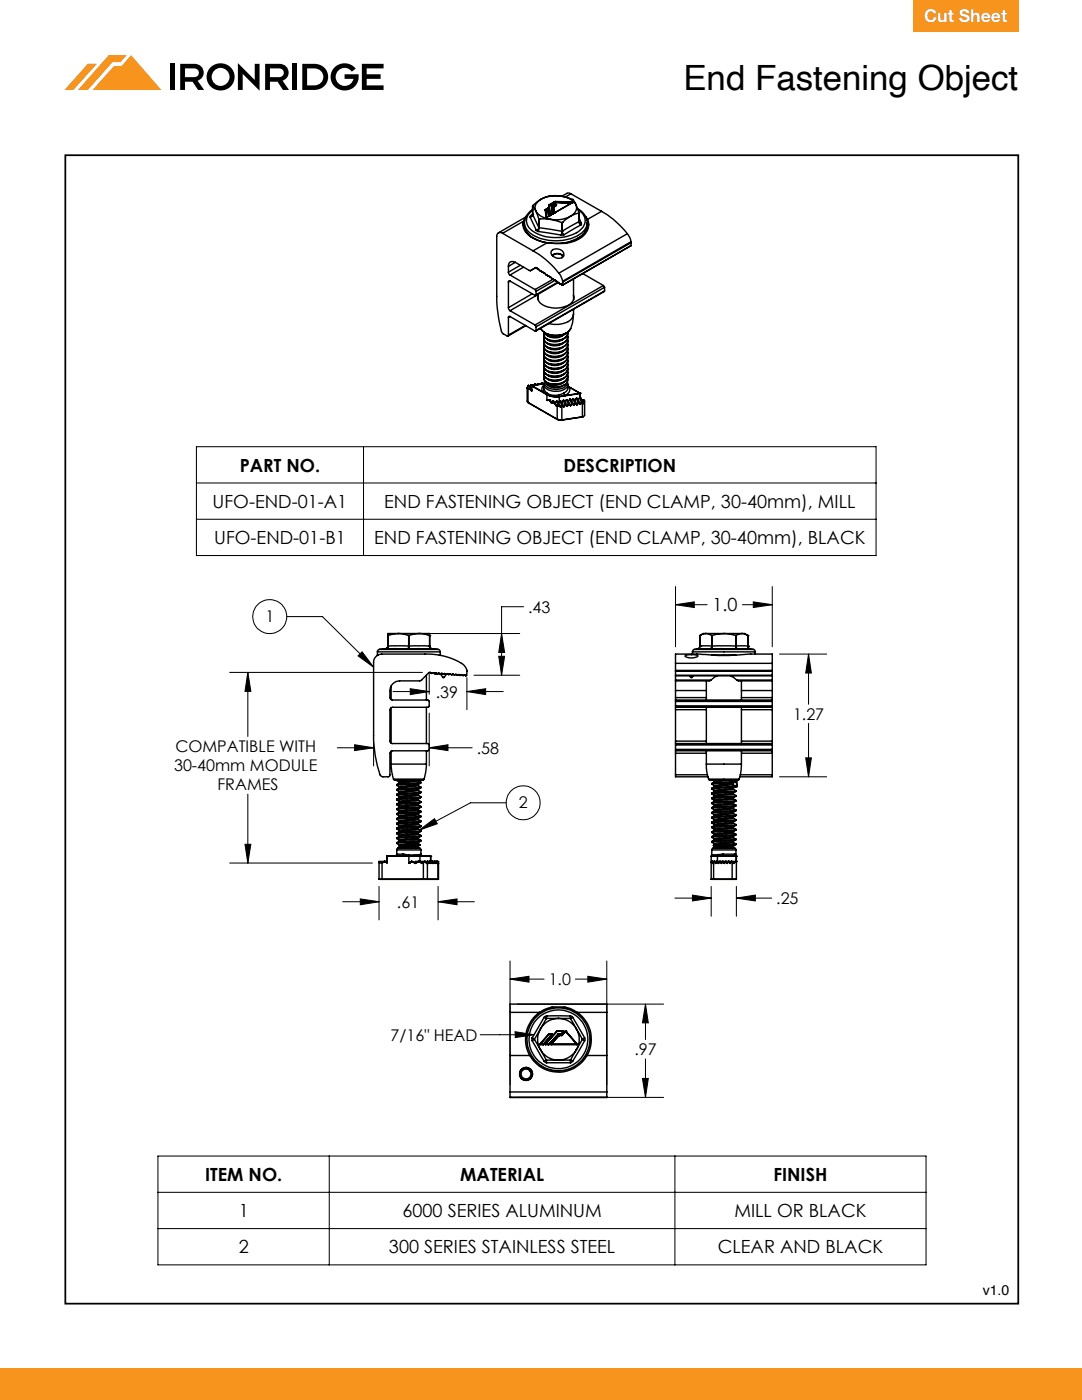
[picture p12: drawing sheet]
<svg xmlns="http://www.w3.org/2000/svg" width="216mm" height="279mm" viewBox="0 0 216 279" stroke-linecap="round" stroke-linejoin="round" font-family="sans-serif">
<g fill="#f7941e">
<path d="M182.2 -.1h21v6.5h-21z"/>
<path d="M-.1 273h216v6.4h-216z"/>
</g>
<g fill="#000">
<path d="M34 12.7h.9v5.3h-.9zM47.5 12.6l3.3 3.4v-3.3h1v5.4l-3.4-3.4v3.3h-.9zM58.3 12.7h.9v5.3h-.9zM66.6 13.6a2.86 2.86 0 0 1 4.4 .1l-.8 .6a1.79 1.79 0 0 0-2.8 0 1.79 1.79 0 0 0 .6 2.7 1.79 1.79 0 0 0 2.5-1.3h-1.7v-.9h2.8a2.79 2.79 0 0 1-3.4 3.2 2.79 2.79 0 0 1-1.6-4.4zM72.2 12.7h4.3v1h-3.3v1.1h2.7v.9h-2.7v1.3h3.3v1h-4.3z"/>
<path d="M36.9 13.7v1.7h1.8a.88 .88 0 0 0 1-.9 .88 .88 0 0 0-1-.8zM36 12.7h2.8a1.72 1.72 0 0 1 1.8 1.4 1.72 1.72 0 0 1-1.2 2l1.3 1.9h-1.2l-1.1-1.7h-1.5v1.7h-.9z"/>
<path d="M42.2 15.3a1.8 1.8 0 0 0 3.6 0 1.8 1.8 0 0 0-3.6 0zM41.2 15.3a2.8 2.8 0 0 1 5.6 0 2.8 2.8 0 0 1-5.6 0z"/>
<path d="M53.9 13.7v1.7h1.7a.88 .88 0 0 0 1-.9 .88 .88 0 0 0-1-.8zM52.9 12.7h2.8a1.72 1.72 0 0 1 1.9 1.4 1.72 1.72 0 0 1-1.2 2l1.3 1.9h-1.2l-1.1-1.7h-1.5v1.7h-1z"/>
<path d="M61.3 13.7v3.3a2.79 2.79 0 0 0 3-.8 1.7 1.7 0 0 0-1.6-2.5zM60.3 12.7h2.4a2.61 2.61 0 0 1 2.8 2.6 2.61 2.61 0 0 1-2.8 2.7h-2.4z"/>
</g>
<path d="M17.5 12.7l-4.6 5.3h1.7l4.8-5.3zM21.7 11l-6.1 7h1.9l5-5.6h1.5l1.3-1.4zM22.8 13.2h1.5l1.9-2.2 6 7h-13.7z" fill="#f7941e"/>
<g fill="none" stroke="#000" stroke-width=".29">
<path d="M108 39.8a1.78 1.78 0 0 0-1.1 2.3M108 39.8l-1.7 1.3M112 39.2a3.9 3.9 0 0 1 2.9 1.7M112 39.2a6.5 6.5 0 0 0-4 .6M112 39.2l2.3 .6 .6 1.1M112 39.2l-.2-.1a5 5 0 0 0-3.8 .7M113.9 38.7l-.6-.2-1.2 .7M113.9 38.7l6.1 3.5M113.9 38.7l-1.1 .6M100.3 46.6a.7 .7 0 0 0-.8-.1 .7 .7 0 0 0-.4 .7v12a18.5 18.5 0 0 0 1.2 7.3l.9 .6h.2l.1-.2M100.3 46.6l6.1 3.5M101.5 54.3l.3 .6"/>
<path d="M101.5 53.2v1.1M101.5 56.3v5.1M101.8 56.1l5 2.9 .2-.2M101.8 56.1a.19 .19 0 0 0-.3 0 .19 .19 0 0 0 0 .2M101.8 54.9l5 2.9M101.8 56.1l-.3 .2M102.8 52.4l2.9 1.6 1.3-.6 .3 .4 .2-.1 .6 .6M102.8 52.4a.84 .84 0 0 0-.9-.1 .84 .84 0 0 0-.4 .9M102.8 52.4l-1.3 .8M103.8 53l-2.3 1.3M104.5 44.1a2.99 2.99 0 0 0 2 3.5l1 .5 1.7 .4M104.5 44.1l-4.2 2.5"/>
<path d="M104.5 53.3l-2.7 1.6M104.6 44.4a3.1 3.1 0 0 0 2.3 3.3 9.5 9.5 0 0 0 9.2-.7l.6-.6 .4-.7M104.6 44.4a3.5 3.5 0 0 0 2.8 3 9 9 0 0 0 9-1.2l.6-1 .2-.7M104.7 43.9l-.4 1.1M104.8 45.7l.6 1.1 1 .7M104.8 43.5l-.3 .6M104.9 43.3l-5.5 3.2M105.8 43.3l1.2 2.7M106 43l-.2 .3M106.2 58.6l-4.7 2.8M106.3 41.8a3.2 3.2 0 0 0-1.7 2.6M106.3 42.8l-.1 .3-.2-.1"/>
<path d="M106.3 41.1l.6 1M106.3 42.8l1.2 2.6M106.3 42.8l-.1 .3-.4 .2M106.3 41.1h.1M106.3 42.8h.1M106.3 41.1v1.7M106.3 42.8l-.3 .2M106.4 50.1a16.8 16.8 0 0 1 5.1 4.4M106.8 57.8l.2 .3M106.9 42.1a3.6 3.6 0 0 0 2.9 1.7M106.9 42.1l.6 1.6M107 58.1v.7"/>
<path d="M107 46l.4 .2M107.4 58.9a1.82 1.82 0 0 0 1.6 2.3 5 5 0 0 0 5.2-1l.3-.4-.1-.9M107.4 58.7v1.2M107.4 58.7l-5.6 3.3M107.4 46.2l4.6 .7M107.5 43.7l2.3 .1M107.5 45.4l4.6 .8M107.5 45.4l-.1 .8M107.5 43.7h.1M107.5 45.4h.1M107.5 45.4l-.1 .3-.4 .3M107.5 43.7v1.7"/>
<path d="M108.1 54.3h.1M108.2 54.3l.1-.1 .2 .4M108.5 54.6h.1M108.6 54.6l.1-.1 .2 .3M108.8 41.9h.1M108.8 41.9l.1 1.4M108.9 41.8l-.1 .1M108.9 41.8v.1M108.9 42v.1M108.9 42.1h.1M108.9 41.9h.1M108.9 42h.1"/>
<path d="M108.9 41.9l.1 1.5M108.9 41.9v.1M108.9 42.1l.1 1.3M108.9 43.3l.2 .1M109 54.8h.1M108.9 43.3l.1 .1M109 43.4h.1M109 54.8h.1l.2 .3h.3l.1 .3 .2-.1 .2 .3 .3 .1M109.1 43.4h.1M109.2 48.5l-2.8 1.6M109.3 41.6h.1M109.3 41.6l-.4 .2"/>
<path d="M109.3 41.7v.1M109.3 41.7l.1 .1M109.3 41.6l-.4 .3M109.3 41.6v.1M109.3 41.7l-.4 .3M109.3 41.8l-.4 .3M109.3 41.8l.2 1.4M109.4 41.6h.1M109.4 41.8h-.1M109.4 41.6v.2M109.4 41.6l.1 1.5M109.4 41.8l.1 1.3"/>
<path d="M109.5 43.1h.1M109.5 43.1l-.4 .3M109.5 40.9h.1M109.5 40.9l.1 .1M109.5 40.9l.2 2M109.6 41.1h.1M109.6 40.9v.1M109.6 41l.1 1.9M109.6 40.9v.2M109.6 41.1l.2 1.8M109.7 42.9h.1M109.8 43.8l2.3 .6"/>
<path d="M109.8 42.9h.1M110.1 50.1a1.51 1.51 0 0 1 2.4 .6 1.04 1.04 0 0 1-.6 .9 1.04 1.04 0 0 1-1.1-.2 1.02 1.02 0 0 1-.7-1.3zM110.1 41.2l.1 1.5M110.1 41.2h.1M110.1 41.1h.1M110.1 41.1v.1M110.1 41.1l.2 1.6M110.1 41.2l.2 1.5M110.2 41l-.1 .1M110.2 50.9a1.61 1.61 0 0 1 2.2 .2M110.2 41l.1 1.7M110.2 41h.1"/>
<path d="M110.3 42.7h.1M110.3 42.7l-.5 .2M110.3 51.1a1.14 1.14 0 0 1 1.9 .2l-.1 .1M110.4 41.1h.1M110.4 41.1l.1 1.4M110.4 55.7l.2 .2M110.4 55.7l-3.6 2.1M110.5 40.4h.1M110.5 41.3h.1M110.5 41.1h-.1M110.5 40.4l-1 .5M110.5 41.1v.2"/>
<path d="M110.5 41.3l.1 1.2M110.5 42.5h.1M110.5 40.6h.1M110.5 40.6l-.9 .5M110.5 40.4l-.9 .5M110.5 40.4v.2M110.5 40.6v.2M110.5 40.4l.1 .4M110.5 40.6l.1 .2M110.6 40.8h.1M110.6 40.4h-.1M110.6 40.8l-.4 .2"/>
<path d="M110.6 40.4v.3M110.6 40.7v.1M110.6 42.5h.1M110.7 55.9l.3 .2M110.7 55.9h-.1M110.7 40.2h.1M110.7 40.2l.1 .7M110.8 40.2h.1M110.8 40.4h.1M110.8 40.2l.1 .7M110.8 55.9l-3.8 2.2M110.8 40.2h-.1"/>
<path d="M110.8 40.9h.1M110.8 41l.1 .1M110.8 41h.1M110.8 40.2v.2M110.8 40.9l-.4 .2M110.8 40.2l3.4 .2M110.8 40.4l.1 .7M110.8 40.9l-.3 .2M110.8 41l-.3 .3M110.8 40.4l3.2 .2M110.8 40.4l3.2 .1M110.9 40.9h.1"/>
<path d="M110.9 41.1h.1M110.9 40.9h-.1M110.9 41v.1M110.9 40.9v.1M110.9 41.1l-.4 .2M111 56.1h.1M111.1 56.1l.2 .2M111.3 56.3v.1M111.3 56.3l-4.3 2.5M111.3 56.4h.2l.2 .3h.2l.2 .2h.1M111.3 56.4l-4.4 2.6M111.5 54.5l.4 .6 .4 1"/>
<path d="M112.1 44.4h.1M112.1 46.2l-.1 .7M112.1 46.2h.1M112.1 46.2l.5 .6M112.1 44.4v1.8M112.3 56.1v.2M112.3 56.3l-.1 .6M112.6 46.8l-.6 .1M113.8 43.1a6.1 6.1 0 0 1-4 .7M113.8 43.1l-1.7 1.3M114.2 40.4h.1M114.2 40.4l-3.6 2.1"/>
<path d="M114.4 55.7v4.2M114.9 40.9a1.79 1.79 0 0 1-1.1 2.2M114.9 40.9l.6 1.6M115.2 41.7a3.3 3.3 0 0 1 2 2.8M115.3 41.8a2.44 2.44 0 0 1 1.4 2.2 2.44 2.44 0 0 1-1.3 2.2 8.7 8.7 0 0 1-9.6-.5 2.34 2.34 0 0 1 .5-3.8M115.5 42.5l-1.7 .6M115.5 44.2l-3.4 2M115.5 44.2l.4 .7M115.5 44.2h.1M115.5 43.5l.5 1.1M115.5 44.2l.1 .2 .4 .2M115.5 42.5v1.7"/>
<path d="M115.9 44.9l-3.3 1.9M116 44.6l-.1 .3M116.3 54.6l4.1 2.4M116.9 43.3l.3 .5M117.1 45.7a5.3 5.3 0 0 1-4.6 2.8l-.4 .1M117.2 44.4l-.1 1.3M117.2 43.9l.3 1M117.2 43.8a2.98 2.98 0 0 1-1.7 3.9 9.9 9.9 0 0 1-6.3 .8M120 42.2a16.8 16.8 0 0 1 5.2 4.4M120 42.2l-2.8 1.6M120.4 57l.2 .3M120.4 57l-13.6 7.9"/>
<path d="M120.6 58.1l-13.7 8M120.6 57.3l-13.6 7.9M120.6 58.1l-13.6 7.8M120.6 57.3v.8M125.2 46.6l.5 .8 .2 .9M125.2 46.6l-13.7 7.9M125.9 48.3v.1M125.9 49l-13.7 7.9M125.9 48.3l-13.6 7.8M125.9 48.4l-13.6 7.9M125.9 48.4v.6M101.5 61.4l.3 .6"/>
<path d="M101.5 63.4v3.5M101.8 63.2l5 2.9 .2-.2M101.8 63.2a.19 .19 0 0 0-.3-.1 .19 .19 0 0 0 0 .3M101.8 62l5 2.9M101.8 63.2l-.3 .2M104.8 64.9l-3.3 2M104.9 65l-3.5 2.1M105.2 77.4l.2 .3M105.2 77.4v2.7l6 3.6M105.2 77.4l.1 .3M105.3 77.7h.1M105.4 77.7h.1"/>
<path d="M105.4 77.7v2.6l5.8 3.4M105.4 76.9h.1M105.4 76.9l-.2 .5M105.4 76.9l.3 .7M105.5 76.9l.1 .1M105.5 76.9l.3 .8M105.6 77h.1M105.6 77l.2 .1M105.7 77.7h.1M105.7 77.7h-.3M105.7 77.6v.1M105.7 77.6l.1 .1"/>
<path d="M105.8 77.1l.3 .7M105.8 77.7l.3 .4M105.8 77.7h.1M105.8 77.7l.3 .2M106 76.8h.1M106 76.8l-.2 .3M106 76.8h.2M106 76.8l.1 .1M106.1 77l3 1.8M106.1 77h.1M106.1 78v.1M106.1 77l2.4-.4-2.4 .4"/>
<path d="M106.1 77v1.1M106.1 76.8h.1M106.1 77l2.1 1.2M106.2 76.8l.1 .1M106.2 76.8v.1M106.7 76.7h.1M106.7 76.7l-.1 .2M106.7 76.7l.1 .1M106.8 64.9l.2 .3M106.8 76.7h.1M106.8 76.7l.1 .1M106.8 76.7h-.1"/>
<path d="M106.8 76.7v.1M107 65.2v.7M107.4 76.6h.1M107.4 76.6l-.2 .2M107.4 76.6v.1M107.4 76.6l.2 .1M107.4 76.6l.1 .1M107.9 65.5a2.73 2.73 0 0 0 3 1.4 3.3 3.3 0 0 0 2.9-1.3M108 65.7a3.9 3.9 0 0 0 5 .8M108 76.5h.1M108 76.5l-.1 .2M108 76.5l.1 .1"/>
<path d="M108.1 76.5h.1M108.1 76.5l.1 .1M108.1 76.5h-.1M108.2 78.2l.9 .5M108.5 76.7a2.28 2.28 0 0 0 2.7 1.4 1.95 1.95 0 0 0 2.1-1.4M108.5 76.7l.1 1.1M108.5 76.9l-.4 .6 .1 .7M108.5 66.8v.1M108.5 67.6v.1M108.5 68.4h.1M108.5 69.2h.1M108.5 69.9v.1"/>
<path d="M108.5 70.7v.1M108.5 71.5v.1M108.5 72.3v.1M108.5 73.1v.1M108.5 73.9v.1M108.5 74.7v.1M108.5 75.4v.2M108.5 66.3a2.62 2.62 0 0 0 3 .9l.6-.2 .9-.5M108.6 66.3a3 3 0 0 0 4.1 .3M108.6 77.8l.6 .7M108.6 77.8l-.4 .4M108.7 76l-.2 .7"/>
<path d="M108.8 76.1a1.32 1.32 0 0 0 1.4 1.6 2.69 2.69 0 0 0 2.9-1.1v-.3M109.1 76.5a2.52 2.52 0 0 0 3.5 .3M109.1 79.9h.1M109.1 78.7a3.8 3.8 0 0 0 2.5 .4M109.1 78.8a4.5 4.5 0 0 0 2.5 .4M109.1 78.7v.1M109.1 78.8l.1 1.1M109.2 79.9h.1M109.2 78.5l.9 .4 1.4-.1M109.2 78.5l-.1 .2M109.3 79.9h-.1M109.5 79.8h.2"/>
<path d="M109.5 79.8l-.2 .1M109.5 79.8h.1M109.5 79.9h-.3M109.5 79.9h.1M109.5 79.8l.2 .1M109.5 79.8v.1M109.6 79.9l.5 .6M109.7 79.8l.3 .4M109.7 79.9h.1M109.7 79.9h-.1M109.7 79.9l.4 .5M109.7 79.8v.1"/>
<path d="M110.3 80h.1M110.3 80l-.3 .2M110.3 80l.2 .3M111.5 78.8l.1 .3M111.6 79.1v.1M111.6 79.2v.9M111.7 80h.1M111.7 80l-.1 .1M111.7 80l.4 .9M111.8 80l.3 .2M111.8 80l.4 .9M112.3 74.8a2.66 2.66 0 0 1-3 .1"/>
<path d="M112.3 74a2.68 2.68 0 0 1-3 .1M112.3 73.2a2.88 2.88 0 0 1-3 .1M112.3 72.4a2.7 2.7 0 0 1-3 .1M112.3 71.7a2.9 2.9 0 0 1-3 0M112.3 70.9a2.71 2.71 0 0 1-3 0M112.3 70a2.71 2.71 0 0 1-3 .1M112.3 69.3a2.72 2.72 0 0 1-3 .1M112.3 68.5a2.72 2.72 0 0 1-3 .1M112.4 76.4a2.72 2.72 0 0 1-3.1 0M112.4 75.6a2.8 2.8 0 0 1-3.1 .1M112.4 67.7a2.62 2.62 0 0 1-3.1 .1M112.4 66.9a2.71 2.71 0 0 1-3.1 .1"/>
<path d="M112.4 79.9l-.3 .3M112.4 79.9l.4 .9M112.5 78.5l-1 .3M112.5 78.5l.3 .4M112.5 79.9l.3 .2M112.5 79.9h-.1M112.5 79.9l.4 .9M112.8 78.9l-1.2 .2M113 79.8h.1M113 79.8l-.2 .3M113 79.8l.4 .9M113.1 79.8l.3 .2"/>
<path d="M113.1 79.8l.5 .9M113.2 76.2l.1 .5M113.2 75.5a1.35 1.35 0 0 1-1.3 1.6 2.6 2.6 0 0 1-3-.8v-.1M113.2 74.7a1.34 1.34 0 0 1-1.1 1.7 3.3 3.3 0 0 1-3.4-.5l-.2-.3 .1-.5M113.2 73.9a1.34 1.34 0 0 1-1.1 1.7 3.2 3.2 0 0 1-3.4-.4l-.2-.4 .1-.5M113.2 73.1a1.36 1.36 0 0 1-1.1 1.7 3.3 3.3 0 0 1-3.4-.4l-.2-.4 .1-.5M113.2 72.3a1.34 1.34 0 0 1-1.1 1.7 3.3 3.3 0 0 1-3.4-.5l-.2-.3 .1-.5M113.2 71.5a1.38 1.38 0 0 1-1.1 1.8 3.3 3.3 0 0 1-3.4-.5l-.2-.4 .1-.5M113.2 70.8a1.34 1.34 0 0 1-1.1 1.7 3.3 3.3 0 0 1-3.4-.5l-.2-.3 .1-.5M113.2 70a1.34 1.34 0 0 1-1.1 1.7 3.2 3.2 0 0 1-3.4-.5l-.2-.3 .1-.5M113.2 69.2a1.36 1.36 0 0 1-1.1 1.7 3.3 3.3 0 0 1-3.4-.5l-.2-.4 .1-.4M113.2 68.4a1.34 1.34 0 0 1-1.1 1.7 3.3 3.3 0 0 1-3.4-.5l-.2-.3 .1-.5"/>
<path d="M113.2 67.6a1.36 1.36 0 0 1-1.1 1.7 3.3 3.3 0 0 1-3.4-.5l-.2-.3 .1-.5M113.2 66.8a1.34 1.34 0 0 1-1.1 1.7 3.3 3.3 0 0 1-3.4-.5l-.2-.3 .1-.5M113.3 66.3a1.47 1.47 0 0 1-1.2 1.4 3.2 3.2 0 0 1-3.4-.4l-.2-.4 .1-.5M113.3 75a1.69 1.69 0 0 1-1.7 1.6 2.76 2.76 0 0 1-3.1-.8v-.2M113.3 74.3a1.63 1.63 0 0 1-1.7 1.5 2.67 2.67 0 0 1-3.1-.8v-.2M113.3 73.5a1.69 1.69 0 0 1-1.7 1.6 2.76 2.76 0 0 1-3.1-.9v-.2M113.3 72.7a1.63 1.63 0 0 1-1.7 1.6 2.84 2.84 0 0 1-3.1-.9v-.2M113.3 71.9a1.22 1.22 0 0 1-1 1.4 3.3 3.3 0 0 1-3.5-.4l-.3-.5M113.3 71.1a1.69 1.69 0 0 1-1.7 1.6 2.76 2.76 0 0 1-3.1-.9v-.2M113.3 70.3a1.63 1.63 0 0 1-1.7 1.6 2.67 2.67 0 0 1-3.1-.8v-.3M113.3 69.5a1.69 1.69 0 0 1-1.7 1.6 2.76 2.76 0 0 1-3.1-.8v-.3M113.3 68.8a1.63 1.63 0 0 1-1.7 1.5 2.84 2.84 0 0 1-3.1-.8v-.3"/>
<path d="M113.3 68a1.22 1.22 0 0 1-1 1.3 3.3 3.3 0 0 1-3.5-.3l-.3-.6M113.3 67.2a1.69 1.69 0 0 1-1.7 1.6 2.76 2.76 0 0 1-3.1-.9v-.2M113.3 66.4a1.63 1.63 0 0 1-1.7 1.6 2.67 2.67 0 0 1-3.1-.9v-.2M113.3 76.7a1.39 1.39 0 0 1-.8 1.8M113.3 77.2h.3M113.3 77.1l2.5 1.4M113.6 77.2a1.27 1.27 0 0 1-.8 1.7M113.6 77.2l2.1 1.3M113.7 79.7l-.3 .3M113.7 79.7l.4 .9M113.8 79.7l.2 .2M113.8 79.7h-.1"/>
<path d="M113.8 79.7l.4 .9M113.8 65.6l-.8 .9M114 79.9l.5 .9M114.3 79.6h.1M114.3 79.6l-.3 .3M114.3 79.6l.5 .9M114.4 62.7l-.2 1.8-.4 1.1M114.4 79.6l.3 .2M114.4 79.6l.4 .9M114.4 61.7v1a2.49 2.49 0 0 1-2.5 2h-1.3l-1.1-.1M114.7 79.8l.4 .9M115 79.5l-.3 .3"/>
<path d="M115 79.5l.4 .9M115.1 79.5l.3 .2M115.1 79.5h-.1M115.1 79.5l.4 .9M115.4 79.7l.4 .9M115.6 79.4h.1M115.6 79.4l-.2 .3M115.6 79.4l.4 .9M115.7 78.5h.1M115.7 79.4h.1M115.7 78.5l-4.1 .7M115.7 78.5l-2.9 .4"/>
<path d="M115.7 78.5v.9M115.7 79.4l.5 .9M115.8 78.5h-.1M115.8 78.5h.1M115.8 78.5v.9M115.8 79.4l.3 .5M116.1 79.9h.1M116.1 79.9l.3 .6M116.4 79.9a.33 .33 0 0 1 .2 .3 .33 .33 0 0 1-.2 .3M116.4 79.9h-.3M116.5 79.9a.31 .31 0 0 1 .2 .2 .31 .31 0 0 1-.2 .3v.1M116.5 79.8v.1"/>
<path d="M116.5 79.8l-.1 .1M116.5 79.8l-.4 .1M110 80.2l.1 .2M110.1 80.4h.1M110.1 80.4v.1M110.4 80l.3 .3M110.4 80l.2 .4M110.5 80.3v.1M110.5 80.4h.1M110.5 80.3l.1 .1M110.5 80.4l-.4 .1M110.5 80.4l.1 .1"/>
<path d="M110.5 80.4h-.4M110.6 80.5l.4 .5M110.6 80.4h.1M110.6 80.4v.1M110.6 80.4l.4 .5M110.7 80.3l.3 .6M111 80.9v.1M111 81h.1M111.1 80.1h.1M111.1 80.1l-.4 .2M111.1 80.1l.3 .8M111.1 80.1l.3 .2"/>
<path d="M111.1 80.1l.4 .8M111.2 83.7l.9 .1M111.2 81h.1M111.2 83.7h.1M111.2 81h-.2M111.2 81v2.7M111.4 80.9l-.2 .1M111.4 80.9h.1M111.4 80.3l.5 .9M111.5 80.9l.4 .4M111.5 80.9h.1M111.5 80.9l.4 .3"/>
<path d="M111.6 80.1l-.2 .2M111.9 81.2h.1M111.9 81.2v.1M112.1 81l-.2 .2M112.1 81h.1M112.1 81l-.2 .3M112.1 83.8h.1M112.1 81v2.8M112.1 80.2l.4 .9M112.1 80.9h.1M112.1 80.9v.1M112.2 80.9l-.1 .1"/>
<path d="M112.2 80.9h.1M112.2 80.9l.3 .3M112.2 80.9l.3 .2M112.5 81.1v.1M112.8 80.1l.4 .9M112.8 80.8v.1M112.8 80.8h.1M112.8 80.8l-.3 .3M112.9 80.8h.1M112.9 80.8l-.4 .4M112.9 80.8l.3 .3M112.9 80.8l.3 .2"/>
<path d="M113.2 81v.1M113.4 80l.4 .9M113.4 80.7h.1M113.4 80.7l-.2 .3M113.4 80.7h.2M113.5 80.7l-.3 .4M113.5 80.7h.1M113.5 80.7l.3 .3M113.6 80.7h-.1M113.6 80.7l.2 .2M113.8 80.9v.1M114.1 80.6v.1"/>
<path d="M114.1 80.7l-.3 .3M114.1 80.6h.1M114.1 80.6l-.3 .3M114.2 80.6h.1M114.2 80.6l-.1 .1M114.2 80.6l.3 .3M114.2 80.6l.3 .2M114.5 80.8v.1M114.8 80.5h.1M114.8 80.5l-.3 .3M114.8 80.5l-.3 .4M114.8 80.5l.3 .3"/>
<path d="M115.1 80.7v.1M115.4 80.4v.1M115.4 80.4h.1M115.4 80.4l-.3 .3M115.5 80.4h.1M115.5 80.4l-.4 .4M115.5 80.4l.3 .3M115.5 80.4l.3 .2M115.8 80.6v.1M116 80.3h.1M116 80.3l-.2 .3M116 80.3h.2"/>
<path d="M116.1 80.3l-.3 .4M116.1 80.3h.1M116.1 80.3l.1 .1M116.2 80.3h-.1M116.2 80.3h.1M116.2 83.2h.1M116.2 80.3l.2 .2M116.2 80.3v.1M116.2 80.4l.3 .1M116.2 83.2l-4.1 .6M116.2 80.4v2.8M116.4 80.5h.1"/>
<path d="M116.7 80v2.9l-.5 .3M75 131l.7-.4 .5-.1h8.6a11.5 11.5 0 0 1 8 2.5l.4 .8-.2 1.1-.3-.2-.2 .1-.3-.2-.4 .2-.2-.2-.4 .2-.2-.2-.4 .1-.2-.2-.2 .2-.3-.2-.4 .1-.2-.2-.4 .2-.2-.2-.4 .2-.1-.2-.4 .1-.2-.2-.4 .2-.2-.2-.3 .1-.2-.2-.5 .2-.1-.2h-.3l-1.7 1.7h-4.2a1.98 1.98 0 0 0-1.9 1.9v1.6l.4 .3h7.2l.2 .2v1l-.2 .3h-7.2l-.2 .1-.2 .3v6.5l.4 .3h7.2l.2 .2v1l-.2 .2-7.4 .1-.2 .4v4.5l-.3 .2h-1.2l-.3-.1a20 20 0 0 1-1.5-8.1v-14.9zM75.3 130.7v.1M75.3 130.1h12.6M75.3 130.7h.1M75.3 130.1v.6M75.7 129.6l-.2 .1-.2 .4M75.7 129.6h11.7M76.9 129.4l-1.2 .2M76.9 129.4v.1M76.9 129.5h.3M77.2 129.5h4.1"/>
<path d="M77.4 128.9a.49 .49 0 0 1-.5 .5M77.4 126.8h.1M77.4 128.9l-.1 .4-.4 .2M77.4 128.9h.1M77.4 126.8v2.1M77.4 128.9l-.2 .6M77.4 128.9h4.1M78 136.9v2.7M79.5 126.4h4.1M79.5 126.4l2 .4M79.5 126.4l-2.1 .4M79.5 126.4h-2.1v.4"/>
<path d="M81.3 129.5h.6M81.5 128.9v.3l-.2 .3M81.5 128.9h.1M81.5 126.8v2.1M81.5 126.8h.1M81.6 128.9l.3 .6M81.6 128.9h4.1M81.9 129.5h4M83.6 126.4l-2 .4M83.6 126.4l2.1 .4M83.6 126.4h2.1v.4M85.1 134.8v4.9"/>
<path d="M85.7 128.9a.55 .55 0 0 0 .5 .5M85.7 128.9v.3l.2 .3M85.7 126.8h.1M85.7 128.9h.1M85.7 128.9l.2 .5 .3 .1M85.7 126.8v2.1M85.9 129.5h.3M86.2 129.4l1.2 .2M86.2 129.4v.1M86.9 134.4v.1h.9M87.4 129.6l.3 .2 .2 .3M87.7 130.7h.2"/>
<path d="M87.9 130.1v.7M87.9 134.5l.4 .7M87.9 134.5h.4M88.3 135.2l.2 .1 .2-.1M88.3 135.2h.4M88.5 134.5h.3M89 134.6l-.3 .6M89.1 134.5h.2M89.8 134.5h.1M134.8 133.8v.2M134.8 132.4v1.4M134.8 134.8v.1"/>
<path d="M134.8 132.4v-1.9h4.3a50.9 50.9 0 0 0 10.7 0h4.3v1.9M134.8 139.7v.3M134.8 135.7v.2M134.8 135.9v1.9M134.8 139.2v.5M134.8 139.7h19.3M134.8 134.9h19.3M134.8 133.8h19.3M134.8 134h19.3M134.8 134.8h19.3M134.8 134v.8M134.8 134.9v.8"/>
<path d="M134.8 137.8v1.4M134.8 140v.9M134.8 132.4h19.3M134.8 140h19.3M134.8 135.7h7.1M134.8 137.8h6.1M134.8 139.2h6.1M136.7 130.9l.5-.2h1.3a.66 .66 0 0 1 .8 .3 2.44 2.44 0 0 1-2.6-.1zM137.6 134.9l.2 .3M137.8 135.2l.2 .1 .1-.1M137.8 135.2h.3M138.2 130.1h12.5"/>
<path d="M138.2 130.1v.4M138.3 134.9l-.2 .3M138.6 129.6l-.3 .1-.1 .4M138.6 129.6h11.7M139.1 129.5l-.5 .1M139.1 129.5h.1M139.2 129.5h2.4M139.7 129h.1M139.7 129a.55 .55 0 0 1-.6 .5M139.7 128.9h2.3M139.7 128.9l-.2 .4-.3 .2M139.7 126.8h.1"/>
<path d="M139.7 128.9v.1M139.7 126.8v2.2M140.8 126.4h3.6M140.8 126.4l1.2 .4M140.8 126.4l-1.1 .4M140.8 126.4h-.5l-.6 .4M140.9 135.9v3.8M141.6 129.5h.5M141.9 135.7l-.4 .2h-6.7M142 128.9h.1M142 128.9l-.1 .4-.3 .2M142 126.8h.1"/>
<path d="M142 130.7h4.9M142 126.8v2.1M142.1 129.5h4.7M142.1 128.9h4.7M142.1 128.9v.6M142.1 126.8v2.1M143.2 134.9l-.6 .2-.7 .6M144.4 126.4l-1.3 .2-1 .2M144.4 126.4h3.6M144.4 126.4l2.4 .4M145.7 134.9l1.3 .8M146.8 129.5h.5"/>
<path d="M146.8 128.9v.6M146.8 128.9h.1M146.8 126.8h.1M146.8 126.8v2.1M146.9 128.9l.1 .4 .3 .2M146.9 128.9h2.3M146.9 126.8v2.1M147 135.7l.4 .2h6.7M147 135.7h7.1M147.3 129.5h2.4M147.9 135.9v3.8M147.9 137.8h6.2"/>
<path d="M147.9 139.2h6.2M148 126.4l-1.1 .4M148 126.4l1.2 .4M148 126.4h.6l.6 .4M149.2 129l.1 .2 .5 .3M149.2 129h.1M149.2 128.9l.2 .5 .3 .1M149.2 126.8h.1M149.2 126.8v2.2M149.7 129.5l.6 .1M150.3 129.6l.3 .2 .1 .3M150.7 130.1v.4"/>
<path d="M154.1 133.8v.2M154.1 132.4v1.4M154.1 134.8v.1M154.1 139.7v.3M154.1 135.7v.2M154.1 135.9v1.9M154.1 139.2v.5M154.1 134v.8M154.1 134.9v.8M154.1 137.8v1.4M154.1 140v.9M78 152.5l.2 1.5 .3 1.5"/>
<path d="M78 152.5h7.1M78 141.2v7.1M78 149.9v2.6M78.5 155.5l.1 .1M78.5 155.5h6.1M78.6 155.6h.1M78.6 155.6h5.9M78.7 155.6h5.7M79.2 155.8l.5 .3M79.2 159.7l.5 .2M79.2 158.7l.5 .3M79.2 157.7l.5 .3"/>
<path d="M79.2 156.8l.5 .2M79.2 155.6v.2l.9-.2M79.2 156.6h.1M79.2 156.6v.1M79.2 159.5v.1M79.7 159.9v.3M79.7 159v.2M79.7 158v.2M79.7 157v.3M79.7 156.1v.2M83.4 155.6l-3.7 .5M83.4 155.8l-1.9 .3a3.6 3.6 0 0 0-2.3 .5"/>
<path d="M83.4 156.8l-1.9 .2a3.6 3.6 0 0 0-2.3 .6M83.4 157.8l-1.9 .2a3.9 3.9 0 0 0-2.3 .5M83.4 158.7l-1.9 .3a3.9 3.9 0 0 0-2.3 .5M83.4 159.7l-1.8 .2a3.9 3.9 0 0 0-2.4 .6M83.4 159.5l-3.7 .4M83.4 158.5l-3.7 .5M83.4 157.5l-3.7 .5M83.4 156.6l-3.7 .4M83.5 155.8l.5 .4-4.8 .4M83.5 159.7l.5 .3-4.8 .5M83.5 158.7l.5 .3-4.8 .5M83.5 157.8l.5 .3-4.8 .4"/>
<path d="M83.5 156.8l.5 .3-4.8 .5M83.5 159.5v.2M83.5 158.5v.2M83.5 157.5v.3M83.5 156.6v.2M83.5 155.6v.2M84 159.2l-.6 .3M84 158.2l-.6 .3M84 157.2l-.6 .3M84 156.3l-.6 .3M84 156.2l-4.8 .5M84 160v.1l-.4 .1-4.4 .4v-.1"/>
<path d="M84 159v.1l-.4 .1-4.4 .4M84 158v.2l-.4 .1-4.4 .3v-.1M84 157.1v.1l-.4 .1-4.4 .4v-.1M84 156.1v.1M84.5 155.6h-.1M84.6 155.5l-.1 .1M85.1 152.5l-.1 1.5-.4 1.5M85.1 141.2v7.2M85.1 149.8v2.7M134.8 149.6v.2M134.8 148.4v.3M134.8 140.9v.3"/>
<path d="M134.8 147.9v.5M134.8 149.8v.5M134.8 141.2v.4M134.8 154.6v.4h6.5M134.8 141.2h19.3M134.8 148.4h19.3M134.8 149.8h19.3M134.8 141.6v6.3M134.8 148.7v.9M134.8 150.3v4.3M134.8 149.6h19.3M134.8 148.7h19.3"/>
<path d="M134.8 140.9h19.3M134.8 147.9h6.1M134.8 150.3h6.1M134.8 141.6h6.1M134.8 154.6h6.3M140.9 152.5l.1 1.5 .4 1.5M140.9 152.5h7M140.9 141.2v7.2M140.9 149.8v2.7M141.4 155.5l.1 .1M141.4 155.5h6.1M141.5 155.6h.1"/>
<path d="M141.5 155.6h5.9M141.6 155.6h5.7M142 159.4l.6 .3M142 158.4l.6 .3M142 157.5l.6 .3M142 156.5l.6 .3M142.2 155.6l.4 .2M142.6 158l-.6 .3M142.6 159.7v.2M142.6 158.7v.3M142.6 157.8v.2M142.6 156.8v.2"/>
<path d="M142.6 155.8v.3M144 155.6l-1.4 .2M146.1 155.7l-1.4 .1a4.6 4.6 0 0 0-2.7 .6v.1l4.7-.4M146.1 155.7l.6 .3M146.1 155.6v.1M146.2 156.4l-3.6 .4M146.2 156.4v.2M146.2 156.6l-1.9 .2a3.3 3.3 0 0 0-2.3 .5M146.2 156.6l.6 .3M146.3 158.5l-2 .2a3.6 3.6 0 0 0-2.3 .5M146.3 159.5l-2 .2a3.6 3.6 0 0 0-2.3 .5M146.3 159.5l.6 .2"/>
<path d="M146.3 158.5l.6 .3M146.3 157.5l.6 .3M146.3 159.2v.3M146.3 158.2v.3M146.3 157.3v.2M146.3 157.5l-3.7 .5M146.7 156.1l-.5 .3M146.7 156l-4.6 .4M146.7 156v.1M146.8 159.9a5.5 5.5 0 0 1-3.1 .6l-1.1 .2M146.8 158.9a5.5 5.5 0 0 1-3.1 .6l-1.1 .2M146.8 158a5.5 5.5 0 0 1-3.1 .5l-1.1 .2"/>
<path d="M146.8 156.9l-4.8 .4M146.8 156.9l.1 .1-.8 .1-4 .3-.1-.1M146.9 159.7l-4.9 .5M146.9 158.8l-4.9 .4M146.9 157.8l-4.9 .5M146.9 159.7v.2l-.8 .1-4 .3-.1-.1M146.9 158.8v.1l-.8 .1-4 .4-.1-.2M146.9 157.8v.2l-.8 .1-4 .3-.1-.1M146.9 155.6l.2 1.4M147.1 157a13.6 13.6 0 0 1-4.4 .7l-.1 .1M147.1 155.6v1.4M147.4 155.6h-.1"/>
<path d="M147.5 155.5l-.1 .1M147.7 154.6h6.4M147.9 152.5l-.1 1.9-.3 1.1M147.9 141.2v7.2M147.9 149.8v2.7M147.9 147.9h6.2M147.9 150.3h6.2M147.9 141.6h6.2M154.1 149.6v.2M154.1 148.4v.3M154.1 140.9v.3M154.1 147.9v.5"/>
<path d="M154.1 149.8v.5M154.1 141.2v.4M154.1 154.6v.4h-6.5M154.1 141.6v6.3M154.1 148.7v.9M154.1 150.3v4.3M75.6 175.5h.6M75.6 172v3.5M76.2 172.2h.1M76.2 175.5h.1M76.2 175.5h8.3M76.2 172.2v3.3"/>
<path d="M76.7 171.9h.1M76.7 171.9v.1M76.7 172h.1M76.7 172l-.5 .2M76.7 171.9l-.5 .3M76.8 172l.4 .2M77.2 170.9h.1M77.2 171.9h-1.6a.42 .42 0 0 0 .6 .3M77.2 170.9v1.3M77.2 170.8l6.6 .1M79.2 170.5l-.1 .3h-.3M79.2 167.4l.5 .3"/>
<path d="M79.2 166.4l.5 .3M79.2 165.4l.5 .3M79.2 164.5l.5 .3M79.2 163.5l.5 .3M79.2 162.5l.5 .3M79.2 161.6l.5 .3M79.2 160.6l.5 .3M79.2 168.3l.5 .3M79.2 170.5h1.2M79.2 169.6h4.8M79.2 162.4v.1M79.2 169.6v.9"/>
<path d="M79.3 169.3l-.1 .3M79.3 169.3h4.5M79.7 164l-.5 .3M79.7 166.9l-.5 .3M79.7 167.7v.2M79.7 166.7v.2M79.7 165.7v.3M79.7 164.8v.2M79.7 163.8v.2M79.7 162.8v.3M79.7 161.9v.2M79.7 160.9v.2"/>
<path d="M79.7 168.6v.3M79.7 168.9h3.8M79.7 169.1h3.8M79.7 169.1l-.4 .2M79.7 168.9v.2M80.4 170.5l1.2 .1M80.4 170.5l-.1 .3 1.3 .1M81.6 170.6v.3M81.6 170.9h2.2M81.6 170.9h.1M81.6 172.3h.1M81.6 172.2h.1"/>
<path d="M81.6 170.9v1.4M81.8 172.1l-.2 .2M82.1 171.9h.1M82.1 171.9v.1M82.1 171.9l-.3 .2M82.1 172l-.5 .3M82.1 172h.2M82.3 171.9l-.5 .2M82.3 171.9v.1M82.3 171.9l.6 .4M82.3 172l.6 .3M82.9 172.3h.1"/>
<path d="M83.4 160.7l-1.8 .2a4.2 4.2 0 0 0-2.4 .5M83.4 161.6l-1.8 .3a4.2 4.2 0 0 0-2.4 .5M83.4 167.4l-1.2 .2a5.7 5.7 0 0 0-3 .6M83.4 171.9h.1M83.4 168.1l-3.7 .5M83.4 167.2l-3.7 .5M83.4 166.2l-3.7 .5M83.4 165.2l-3.7 .5M83.4 164.3l-3.7 .5M83.4 163.3l-3.7 .5M83.4 162.3l-3.7 .5M83.4 161.4l-3.7 .5"/>
<path d="M83.4 160.4l-3.7 .5M83.4 168.4l-3.7 .5M83.4 166.4l-3.7 .5M83.5 162.6l-1.8 .2a4.2 4.2 0 0 0-2.5 .6M83.5 164.5l-3.7 .4-.6 .4M83.5 165.5l-3.7 .4-.6 .3M83.5 168.4l.4 .2M83.5 167.4l.5 .3-4.8 .5M83.5 166.4l.5 .4-4.8 .4M83.5 165.5l.5 .3-4.8 .4M83.5 164.5l.5 .3-4.8 .5M83.5 163.6l.5 .3-4.8 .4"/>
<path d="M83.5 162.6l.5 .3-4.8 .5M83.5 161.6l.5 .3-4.8 .5M83.5 160.7l.5 .3-4.8 .4M83.5 167.2v.2M83.5 166.2v.2M83.5 165.2v.3M83.5 164.3v.2M83.5 163.3v.3M83.5 162.3v.3M83.5 161.4v.2M83.5 160.4v.3M83.5 168.1v.3"/>
<path d="M83.5 171.9l.1 .1M83.5 163.6l-3.8 .4M83.5 169.1l.3 .2M83.5 168.9v.2M83.5 171.9l-.6 .4M83.6 172l.6 .3M83.7 170.6h-2.1M83.7 170.6l.1 .3M83.8 170.9h.1M83.8 169.3l.2 .3M83.8 170.9v1M83.8 170.9h2.1"/>
<path d="M83.9 168.6l-4.2 .3M83.9 168.6l-.4 .3M84 166.9l-.6 .3M84 165.9l-.6 .3M84 165l-.6 .2M84 164l-.6 .3M84 163l-.6 .3M84 162.1l-.6 .2M84 161.1l-.6 .3M84 160.1l-.6 .3M84 167.9l-.6 .2M84 170.5l-.3 .1"/>
<path d="M84 170.5l.1 .3h.3M84 170.5h.1M84 167.7v.1l-.4 .1-4.4 .4v-.1M84 166.7v.2l-.4 .1-4.4 .3v-.1M84 165.8v.1l-.4 .1-4.4 .4v-.2M84 164.8v.1l-.4 .1-4.4 .4v-.1M84 163.8v.2l-.4 .1-4.4 .3v-.1M84 162.9v.1l-.4 .1-4.4 .4v-.1M84 161.9v.1l-.4 .1-4.4 .4M84 160.9v.2l-.4 .1-4.4 .3v-.1M84 169.6v.9M84.2 172.3h.1"/>
<path d="M84.4 170.8l-.6 .1M84.4 172.2h.1M84.4 172.2l-.2 .1M84.5 175.5h.8M84.5 175.5h.1M84.5 172.2v3.3M84.5 172.2l-.3 .1M84.7 171.9h-1.8l-.2 .3M84.7 171.9h.1M84.8 172l-.3 .2M84.8 172h.1M84.8 171.9l-.4 .3"/>
<path d="M84.8 171.9v.1M84.8 172l.3 .3M84.8 171.9h2.6M85.1 172.3h.1M85.2 172l-.1 .3M85.2 172h.1M85.3 172l-.2 .3M85.3 175.5h.1M85.3 171.9v.1M85.3 172v3.5M85.3 175.5h2.2M85.3 175.5h2.1"/>
<path d="M85.3 171.9l-.1 .1M85.3 172h.1M85.4 171.9l.1 .4M85.5 172.3h.1M85.7 172h.1M85.7 172l-.2 .2M85.7 172l.1 .3M85.7 172l-.2 .3M85.8 172.3h.1M85.9 170.8v.1M85.9 170.9h.1M85.9 170.9v1"/>
<path d="M86 171.9v.1M86 171.9l-.2 .3M86 172h.1M86 172l-.2 .3M86 171.9l.2 .4M86 172l.2 .3M86.3 172l-.1 .2M86.3 172h.1M86.3 172l-.1 .3M86.4 172l.1 .3M86.5 172.3h.1M86.7 172l-.2 .2"/>
<path d="M86.7 172h.1M86.7 172l-.2 .3M86.7 172l.2 .3M86.9 172.3h.1M87 172l-.1 .2M87 171.9l.1 .1M87 172h.1M87 172l-.1 .3M87.1 171.9l.1 .4M87.1 172l.1 .3M87.2 172.3h.1M87.4 172l.1 .3"/>
<path d="M87.4 172h.1M87.4 172l-.2 .2M87.4 171.9v.1M87.4 172l-.2 .3M87.4 172v3.5M87.5 175.5h-.1M87.5 172.3v3.2M141.9 175.5h.5M141.9 170.9h1.3M141.9 170.9h.1M141.9 170.9v4.6M141.9 171.9v.1"/>
<path d="M141.9 170.9h5M141.9 171.9h5M142 172l-.1 .2M142 172h.1M142 172l.2 .3M142 171.9h.1M142 171.9v.1M142 167.1l.6 .3M142 166.2l.6 .2M142 165.2l.6 .3M142 164.2l.6 .3M142 163.3l.6 .3"/>
<path d="M142 162.3l.6 .3M142 161.3l.6 .3M142 160.4l.6 .3M142 168.1l.6 .3M142 167.9l4.9-.4v.1l-.8 .1-4 .4zM142 167l4.9-.5v.1l-.8 .2-4.1 .3M142 170.6l-.1 .3M142 169.6h4.9M142 164.1v.1M142 167v.1M142 169.6v1M142.1 171.9l.1 .3"/>
<path d="M142.2 169.3l-.2 .3M142.2 169.3h4.5M142.4 168.7l.2 .2M142.4 175.5h.1M142.4 172l-.2 .3M142.4 172h.1M142.4 175.5h3.7M142.4 172v3.5M142.5 172h-.1M142.5 172h.1M142.5 172l.3 .2M142.5 172l.3 .3"/>
<path d="M142.6 160.9l-.6 .3M142.6 163.8l-.6 .3M142.6 167.4v.3M142.6 166.4v.3M142.6 165.5v.2M142.6 164.5v.3M142.6 163.6v.2M142.6 162.6v.2M142.6 161.6v.3M142.6 160.7v.2M142.6 168.4v.2M142.6 168.9h3.7"/>
<path d="M142.6 169.1h3.7M142.6 169.1l-.4 .2M142.6 168.9v.2M142.8 172.3h.1M143.1 172l.3 .2M143.1 172l-.3 .3M143.1 172l.3 .3M143.2 170.9h.1M143.2 170.9v1M143.2 170.6v.3M143.2 170.6h-1.2M143.4 172.3h.1"/>
<path d="M143.7 172l.3 .2M143.7 172l-.3 .3M143.7 172l.3 .3M144 172.3h.1M144.2 172h.1M144.2 171.9l-.2 .4M144.2 172l-.2 .3M144.2 171.9v.1M144.3 171.9v.1M144.3 170.5l-.1 .3-1 .1M144.3 170.5h2.3M144.3 170.5l-1.1 .1"/>
<path d="M144.3 172l.2 .3M144.3 171.9l.3 .3M144.8 172l-.3 .3M144.8 172h.1M144.8 172l.3 .2M144.8 172l.3 .3M145.1 172.3h.1M145.4 171.9l-.3 .4M145.4 171.9v.1M145.4 172h.1M145.4 172l-.3 .3M145.4 172l.3 .2"/>
<path d="M145.4 172l.3 .3M145.7 172.3h.1M146 172l-.3 .3M146 172h.1M146.1 172l.2 .3M146.1 175.5h.8M146.1 175.5h.1M146.1 172v3.5M146.1 172h.1M146.1 168.5l-3.7 .2M146.1 168.5l.8-.1v.1M146.1 168.5h.8"/>
<path d="M146.3 161.4l-1.9 .2a3.6 3.6 0 0 0-2.4 .5M146.3 162.3l-1.9 .3a3.9 3.9 0 0 0-2.4 .5M146.3 164.3l-1.9 .2a3.9 3.9 0 0 0-2.4 .5M146.3 165.2l-1.8 .3a4.2 4.2 0 0 0-2.5 .5M146.3 166.2l-1.8 .2a4.2 4.2 0 0 0-2.5 .6M146.3 167.2l-1.8 .2a4.2 4.2 0 0 0-2.5 .5M146.3 168.1l.5 .3M146.3 167.2l.5 .3M146.3 166.2l.5 .3M146.3 165.2l.6 .3M146.3 164.3l.6 .3M146.3 163.3l.6 .3"/>
<path d="M146.3 162.3l.6 .3M146.3 161.4l.6 .3M146.3 160.4l.6 .3M146.3 167.9v.2M146.3 166.9v.3M146.3 166v.2M146.3 165v.2M146.3 164v.3M146.3 163.1v.2M146.3 162.1v.2M146.3 161.1v.3M146.3 160.2v.2"/>
<path d="M146.3 172.3h.1M146.3 168.1l-3.7 .5-.2 .1M146.3 163.3l-3.7 .5M146.3 160.4l-3.7 .5M146.3 168.9v.2M146.3 169.1l.4 .2M146.4 172.2l.5-.2-.6 .3zM146.6 170.5l.1 .3h.2M146.6 170.5l.3 .1M146.7 169.3l.2 .3M146.8 166.6a5.5 5.5 0 0 1-3.1 .6l-1.1 .2M146.8 165.7a5.5 5.5 0 0 1-3.1 .5l-1.1 .2"/>
<path d="M146.8 164.7a5.5 5.5 0 0 1-3.1 .6l-1.1 .2M146.8 163.8a5.5 5.5 0 0 1-3.1 .5l-1.1 .2M146.8 162.8a5.5 5.5 0 0 1-3.1 .6l-1.1 .2M146.8 161.8a5.5 5.5 0 0 1-3.1 .6l-1.1 .2M146.8 160.9a5.5 5.5 0 0 1-3.1 .5l-1.1 .2M146.8 167.6a5.5 5.5 0 0 1-3.1 .6l-1.1 .2M146.9 165.5l-4.9 .5M146.9 164.6l-4.9 .4M146.9 163.6l-4.9 .5M146.9 162.6l-4.9 .5M146.9 161.7l-4.9 .4M146.9 160.7l-4.9 .5"/>
<path d="M146.9 165.5v.2l-.8 .1-4 .3-.1-.1M146.9 164.6v.1l-.8 .1-4 .4-.1-.2M146.9 163.6v.2l-.8 .1-4.1 .3M146.9 162.6v.2l-.8 .1-4 .3-.1-.1M146.9 161.7v.1l-.8 .1-4 .4-.1-.2M146.9 160.7v.2l-.8 .1-4 .3-.1-.1M146.9 170.6v.3M146.9 169.6v1M146.9 168.5l-.6 .4M146.9 171.9h.1M146.9 171.9v.1M146.9 170.9h.1"/>
<path d="M146.9 170.8v.1M146.9 170.9v1M146.9 175.5h-.8M146.9 170.9v4.6M101.8 210.6v7.3M101.8 202v-1.6h19.3v1.6M101.8 217.9v1.1M101.8 219h.1M101.8 219h19.3M101.8 217.9h19.3M101.8 210.6h3.9M101.8 202h5.9"/>
<path d="M101.8 202v8.6M105.7 210.6a6.6 6.6 0 0 0 11.4 0M106.2 207.7l2.4 4.1M106.2 207.1l.4 .3M106.2 207.1v.6M106.6 207.4l1.2 2.1M106.6 207.4l-.4 .3M106.6 207.4h.1M107.7 202a6.5 6.5 0 0 0-2 8.6M107.7 202l.9-.5a7.4 7.4 0 0 1 4.1-.5 5.9 5.9 0 0 1 2.5 1M107.7 208.4l.1 .1M107.7 208.4h.1"/>
<path d="M107.8 208.4v.1M107.8 208.4h.1M107.8 208.5h.6M107.8 208.4h.6M107.8 209.5a4.1 4.1 0 0 0 3.6 2.1M107.8 205.3a4.1 4.1 0 0 0 0 4.2M107.8 205.3l-1.2 2.1M107.8 209.5l1.2 2.1M108.4 208.5h.1M108.4 208.4v.1M108.4 208.4h.1M108.6 203l-2.4 4.1"/>
<path d="M108.6 203l.4 .3M108.6 211.8l.5 .3M108.8 208.4h.1M108.8 208.4l.1 .1M108.9 208.4v.1M108.9 208.4h.1M108.9 208.5h.6M108.9 208.4h.6M109 203.3l-1.2 2M109 211.6h.1M109 211.6l-.4 .2M109.1 203.2l-.1 .1"/>
<path d="M109.1 203.2h2.3M109.1 211.6h2.3M109.1 211.6v.5M109.1 202.8h4.7M109.1 202.8v.4M109.1 212.1h4.7M109.1 202.8l-.5 .2M109.5 206.4l-1.8 2M109.5 206.4h.6M109.5 208.5h.1M109.5 208.4v.1M109.5 208.4h.1"/>
<path d="M109.5 206.4h.1M109.5 206.4v.1M109.5 206.5l-1.7 1.9M109.5 206.5h.6M109.9 208.4l.1 .1M109.9 208.4h.1M110 208.4v.1M110 208.4h.1M110 208.5h5.1M110 208.4h5.1M110.1 206.4l.1 .1M110.1 206.4v.1"/>
<path d="M110.1 206.4h.1M110.1 206.5h.1M110.1 206.5l-1.7 1.9M110.2 206.5l-1.8 2M111.1 205.8h.1M111.1 205.8l-2.3 2.6M111.1 205.7v.1M111.1 205.7h1.3M111.1 205.8h1.3M111.1 205.8l-2.2 2.6M111.4 206.3l.1 .1M111.4 211.6h2.4"/>
<path d="M111.4 203.2a4.1 4.1 0 0 0-3.6 2.1M111.4 203.2a4.1 4.1 0 0 1 3.6 2.1M111.4 206.3h.1M111.4 203.2h2.4M111.4 206.3l-1.9 2.1M111.5 206.3v.1M111.5 206.4l-2 2.1M111.5 206.4h.5M111.5 206.3h.5M111.5 206.6h.1M111.5 206.6l-1.6 1.8M111.5 206.6l.1 .1"/>
<path d="M111.5 206.6h.6M111.6 206.6v.1M111.6 206.6h.5M111.6 206.7l-1.6 1.7M111.6 206.7h.5M112 206.3v.1M112 206.3h.1M112.1 206.3h-.1M112.1 206.3h.1M112.1 206.3l-.1 .1M112.1 206.6h.1M112.1 206.6v.1"/>
<path d="M112.2 206.6l-.1 .1M112.4 205.8l.1 .1M112.4 205.7l.1 .2M112.4 205.8h.1M112.4 205.7v.1M112.4 205.8l-.4 .5M112.5 205.9h.1M112.5 205.9l-.4 .4M112.8 205.8h.1M112.8 205.8l.1 .1M112.8 205.8l-.7 .8M112.9 205.9l-.7 .7"/>
<path d="M112.9 205.9l2.2 2.5M112.9 205.8h.1M112.9 205.8v.1M112.9 205.8l2.2 2.6M112.9 205.8l2.3 2.6M113.8 203.2v.1M113.8 202.8v.4M113.8 211.6v.5M113.8 202.8l.5 .2M113.8 211.6h.1M113.8 203.3l1.2 2M113.8 211.6l.5 .2"/>
<path d="M114.3 203l2.4 4.1M114.3 203l-.5 .3M114.3 211.8l-.5 .3M115 209.5a4.1 4.1 0 0 1-3.6 2.1M115 209.5l-1.2 2.1M115 205.3a4.1 4.1 0 0 1 0 4.2M115 205.3l1.2 2.1M115.1 208.4v.1M115.1 208.4h.1M115.2 208.4h-.1M115.2 208.4l-.1 .1M115.2 202a6.5 6.5 0 0 1 1.9 8.6"/>
<path d="M115.2 202h5.9M116.2 207.4h.1M116.2 207.4l-1.2 2.1M116.2 207.4l.5 .3M116.7 207.7l-2.4 4.1M116.7 207.1l-.5 .3M116.7 207.1v.6M117.1 210.6h4M121.1 210.6v7.3M121.1 217.9v1.1M121.1 219h.1M121.1 202v8.6"/>
<circle cx="104.9" cy="214.3" r="1.31"/>
<circle cx="104.9" cy="214.3" r=".98"/>
<circle cx="105" cy="214.3" r="1.27"/>
<circle cx="111.4" cy="207.4" r="6.3"/>
<circle cx="111.4" cy="207.4" r="5.9"/>
</g>
<g fill="none" stroke="#000" stroke-width=".2">
<path d="M39.2 89.2h135.6v21.7h-135.6zM39.2 96.4h135.6M72.5 89.2v21.7M39.2 103.6h135.6M134.8 117.1v12M154.1 117.1v12M45.8 134.2h38.5M49.5 134.2l.6 3.8h-1.2zM49.5 134.2v12.8M57.2 123.1h7.1l10.2 10M71.4 130.9l.9-.8 2.2 3zM78.4 138h7.2"/>
<path d="M78.8 126.4h24.9M81.9 137.5l3.7 .5-3.7 .6zM85.6 134.4v4.1M93.2 138l3.7-.5v1.1zM93.2 135.2v6.4M93.2 138h7.2M94.6 134.8h9.1M99.5 131h1.2l-.6 3.8zM100.1 126.4l.6 3.8h-1.2zM104.5 121.1h-4.4v13.7M134.8 120.7l3.7-.6v1.1zM134.8 120.7h6.3"/>
<path d="M148.1 120.7h6M150.3 120.1l3.8 .6-3.8 .5zM155.5 130.5h9.5M161.3 130.5v10M161.3 130.5l.6 3.8h-1.1zM49.5 158.5v13.7M67.3 149.2h7.2M70.8 148.6l3.7 .6-3.7 .6zM74.5 148.2v4.7M85.6 149.2l3.8-.6v1.2zM85.6 142.3v10.6M85.6 149.2h8.6"/>
<path d="M155.5 155h9.5M160.8 151.2h1.1l-.6 3.8zM161.3 144.4v10.6M45.8 172.2h28.5M48.9 168.5h1.2l-.6 3.7zM68.4 180h7.2M71.9 179.4l3.7 .6-3.7 .6zM75.6 176.9v6.7M83.6 165.7l3.1-2.3 .6 1zM87.4 180l3.8-.6v1.2zM87.4 176.9v6.7M87.4 180h7.3"/>
<path d="M101 160.2h-7.1l-10.3 5.5M134.7 179.2h7.2M138.2 178.6l3.7 .6-3.7 .6zM141.9 176.9v6M146.9 176.9v6M146.9 179.2h7.1M146.9 179.2l3.8-.6v1.2zM101.8 195.4l3.8-.6v1.2zM101.8 191.8v24.7M101.8 195.4h6.8M114.8 195.4h6.3M117.3 194.8l3.8 .6-3.8 .6z"/>
<path d="M121.1 191.8v24.7M95.8 206.5h10.8M102.8 205.9l3.8 .6-3.8 .6zM103.2 200.4h29.2M103.2 219h29.2M128.2 215.2h1.2l-.6 3.8zM128.8 200.4l.6 3.7h-1.2zM128.8 200.4v7.1M128.8 211.3v7.7M31.5 230.7h153.3v21.7h-153.3zM31.5 238h153.3M65.7 230.7v21.7"/>
<path d="M134.7 230.7v21.7M31.5 245.2h153.3"/>
<circle cx="53.8" cy="123.1" r="3.4"/>
<circle cx="104.4" cy="160.2" r="3.4"/>
</g>
<g fill="#000">
<path d="M49.5 134.2l.6 3.8h-1.2zM48.9 168.5h1.2l-.6 3.7zM100.1 126.4l.6 3.8h-1.2zM99.5 131h1.2l-.6 3.8zM85.6 149.2l3.8-.6v1.2zM70.8 148.6l3.7 .6-3.7 .6zM81.9 137.5l3.7 .5-3.7 .6zM93.2 138l3.7-.5v1.1zM71.9 179.4l3.7 .6-3.7 .6zM87.4 180l3.8-.6v1.2zM128.8 200.4l.6 3.7h-1.2zM128.2 215.2h1.2l-.6 3.8zM101.8 195.4l3.8-.6v1.2zM117.3 194.8l3.8 .6-3.8 .6zM146.9 179.2l3.8-.6v1.2zM138.2 178.6l3.7 .6-3.7 .6zM161.3 130.5l.6 3.8h-1.1zM160.8 151.2h1.1l-.6 3.8z"/>
<path d="M71.4 130.9l.9-.8 2.2 3zM83.6 165.7l3.1-2.3 .6 1zM102.8 205.9l3.8 .6-3.8 .6z"/>
<path d="M134.8 120.7l3.7-.6v1.1zM150.3 120.1l3.8 .6-3.8 .5z"/>
</g>
<path d="M13 31h190.2v229.2h-190.2z" fill="none" stroke="#000" stroke-width=".35"/>
<text font-size="6.9" x="136.4" y="17.9">End Fastening Object</text>
<g font-size="3.6">
<text x="47.8" y="94.1">PART NO.</text>
<text x="112.4" y="94.1">DESCRIPTION</text>
<text x="42.4" y="101.3">UFO-END-01-A1</text>
<text x="76.7" y="101.3">END FASTENING OBJECT (END CLAMP, 30-40mm), MILL</text>
<text x="42.7" y="108.6">UFO-END-01-B1</text>
<text x="74.7" y="108.6">END FASTENING OBJECT (END CLAMP, 30-40mm), BLACK</text>
<text x="142.1" y="122">1.0</text>
<text x="40.9" y="235.7">ITEM NO.</text>
<text x="91.8" y="235.7">MATERIAL</text>
<text x="154.3" y="235.7">FINISH</text>
<text x="47.6" y="242.9">1</text>
<text x="80.3" y="242.9">6000 SERIES ALUMINUM</text>
<text x="146.6" y="242.9">MILL OR BLACK</text>
<text x="47.6" y="250.1">2</text>
<text x="77.6" y="250.1">300 SERIES STAINLESS STEEL</text>
<text x="143.2" y="250.1">CLEAR AND BLACK</text>
</g>
<text font-size="3.5" fill="#fff" x="184.4" y="4.4">Cut Sheet</text>
<g font-size="3.2">
<text x="53" y="124.2">1</text>
<text x="105.4" y="122.3">.43</text>
<text x="87" y="139.2">.39</text>
<text x="158.2" y="143.7">1.27</text>
<text x="34.7" y="153.9">30-40mm MODULE</text>
<text x="35" y="150.1">COMPATIBLE WITH</text>
<text x="95.1" y="150.4">.58</text>
<text x="43.4" y="157.8">FRAMES</text>
<text x="103.5" y="161.3">2</text>
<text x="79.2" y="181.2">.61</text>
<text x="154.9" y="180.4">.25</text>
<text x="109.5" y="196.6">1.0</text>
<text x="77.9" y="207.7">7/16&quot; HEAD</text>
<text x="126.6" y="210.6">.97</text>
</g>
<text font-size="2.8" x="196.1" y="258.4">v1.0</text>
</svg>
